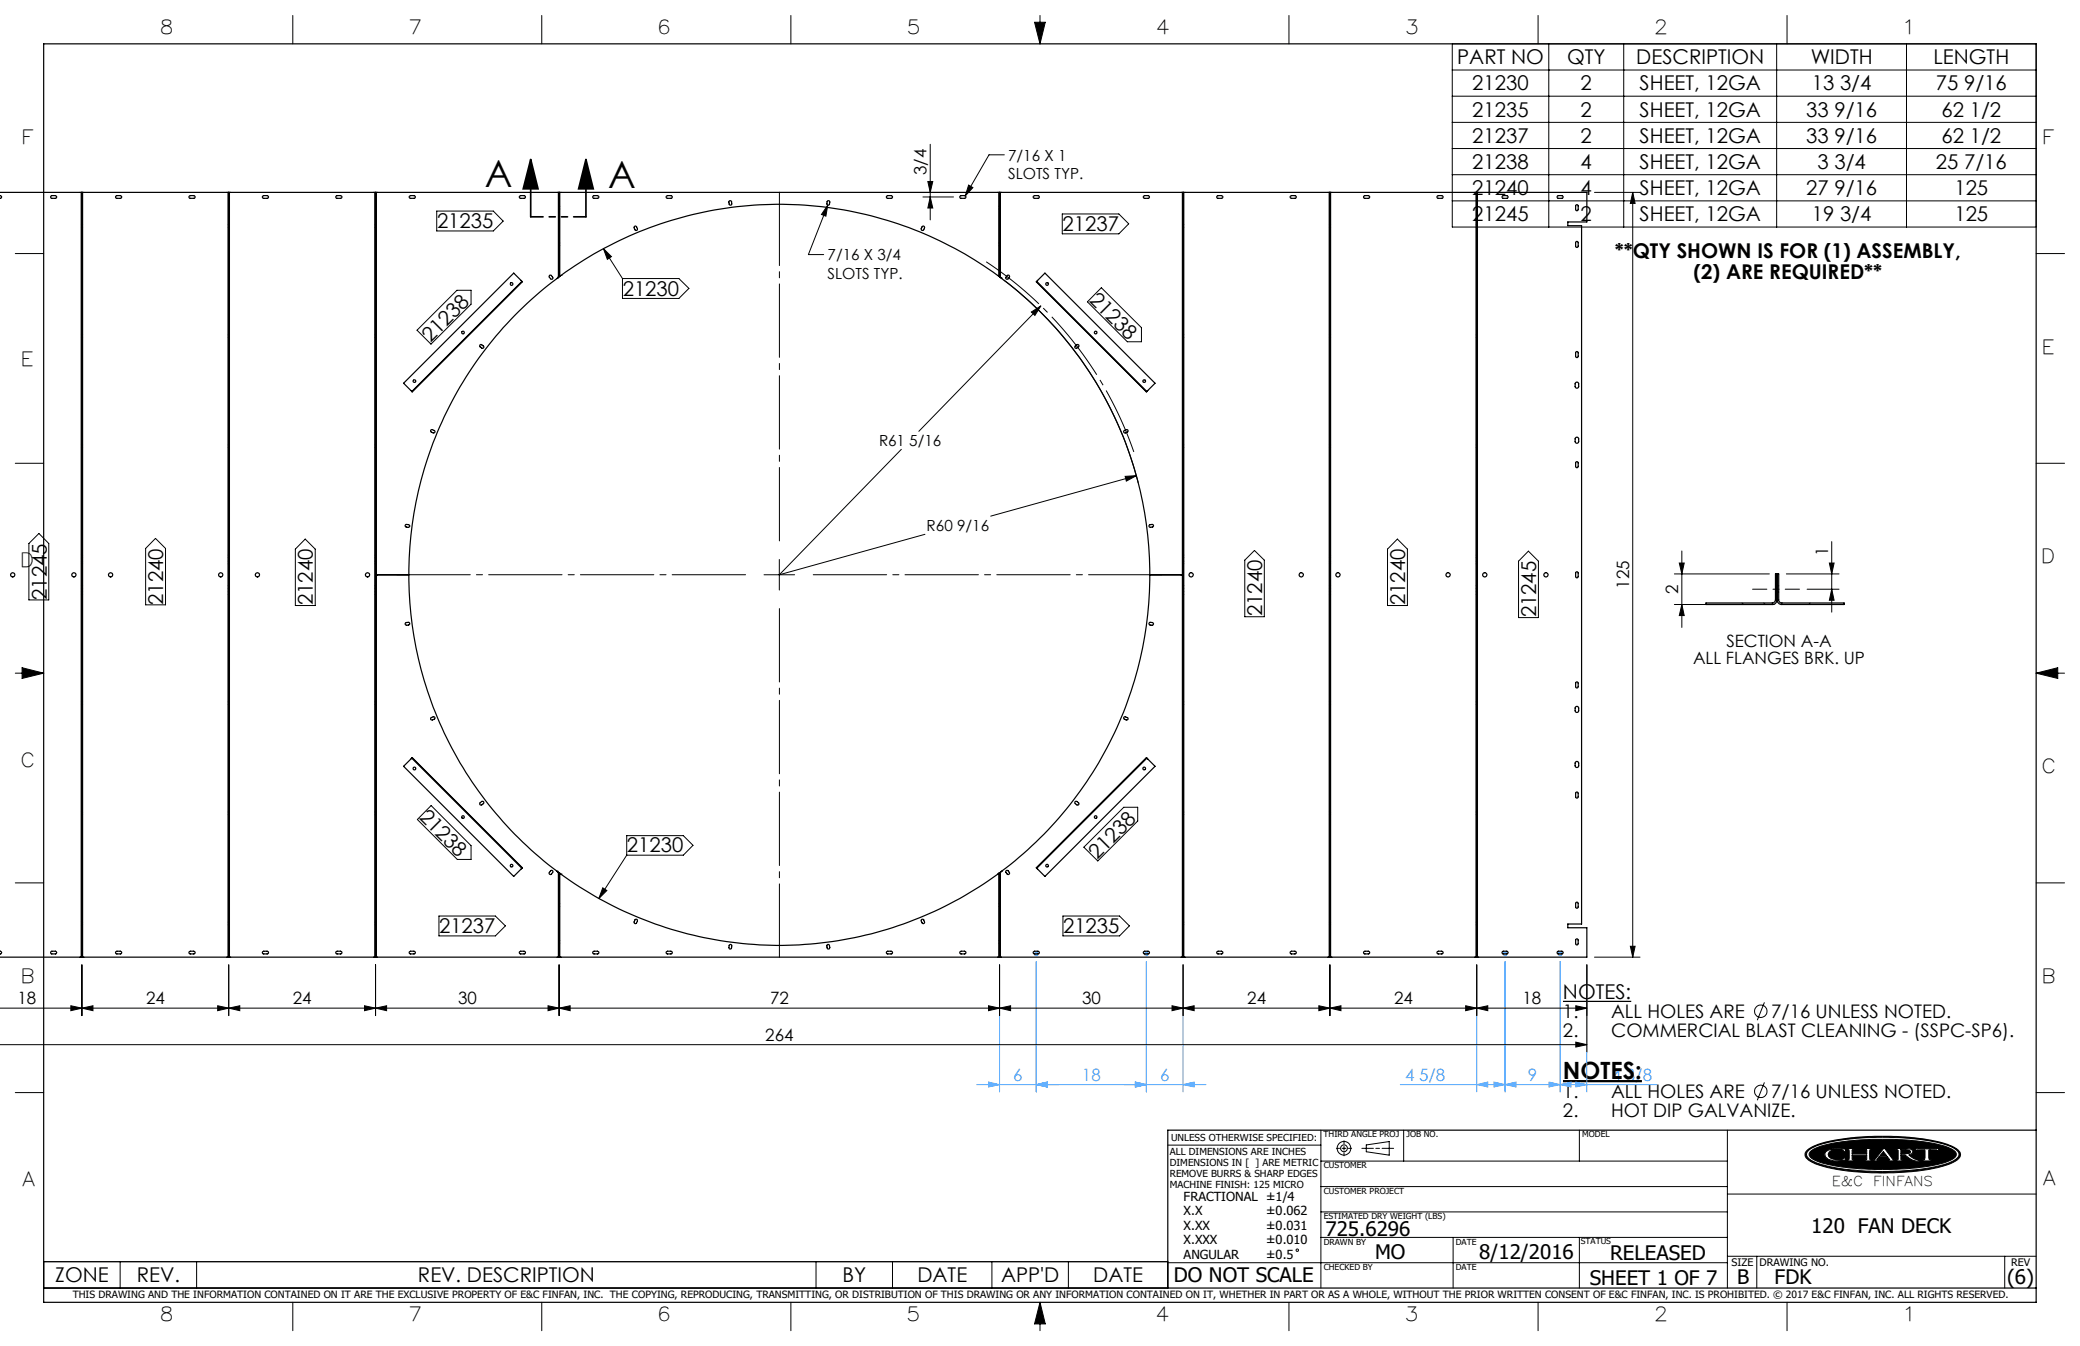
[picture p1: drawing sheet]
<svg xmlns="http://www.w3.org/2000/svg" width="432mm" height="279mm" viewBox="0 0 432 279" stroke-linecap="round" stroke-linejoin="round" font-family="sans-serif">
<g fill="none" stroke="#000" stroke-width=".21">
<path d="M60.8 3.2v5.9M112.5 3.2v5.9M164.2 3.2v5.9M214.8 4.6h2.2l-1.1 4.5zM215.9 3.2v5.9M267.6 3.2v5.9M301.5 9.1h121.2v38h-121.2zM301.5 14.5h121.2M301.5 20h121.2M319.3 3.2v5.9M321.5 9.1v38M337.1 9.1v38"/>
<path d="M368.8 9.1v38M371 3.2v5.9M395.8 9.1v38M192.6 37.7h1l-.5 2.2zM193.1 30v15.6M201.1 38.4l.9 .5-1.6 1.8zM208.5 32.1h-3.2l-4.9 8.6M301.5 25.4h121.2M301.5 30.8h121.2M301.5 36.3h121.2M331 39.9h9.5M338.9 39.9l.5 2.3h-.9z"/>
<path d="M338.9 39.9v158.8M3.2 52.6h5.9M90.7 43.8h11.7l2.1 2.1-2.1 2h-11.7zM125.3 51.6l3.9 6.2M125.3 51.6l1.6 1.7-.8 .5zM129.2 57.8h11.7l2.1 2.1-2.1 2h-11.7zM171.8 42.6l-.4 2.3-.9-.4zM171.8 42.6l-4 10.2h3.2M191.6 40.9h6.3M193.1 40.9l.5 2.3h-1zM208.4 58.1a77.1 77.1 0 0 1 27.9 42.1M220.5 44.4h11.8l2 2.1-2 2h-11.8z"/>
<path d="M228.6 59.7l8.4 8.3v2.9h-3l-8.3-8.2zM301.5 41.7h121.2M422.7 52.6h5.9M94.9 60.3h2.9v2.8l-8.3 8.3-2.9-2.9zM214.1 64.8l2-1.3-1.3 2zM216.1 63.5l-25.4 26M3.2 96.2h5.9M187.1 93.3l-25.3 26 30.2-8.4M233.6 98.9l2.3-.2-2.1 1.2zM235.9 98.7l-30.2 8.4M422.7 96.2h5.9M6 112.8l2.1-2.1 2 2.1v11.7h-4.1z"/>
<path d="M32.3 111.8l2.1 2v11.8h-4.2v-11.8zM63.4 111.9l2 2.1v11.7h-4.1v-11.7zM158.6 119.3h6.4M161.8 116.1v6.4M260.4 114.3l2.1 2v11.7h-4.1v-11.7zM290.1 111.9l2.1 2.1v11.7h-4.2v-11.7zM317.3 114.4l2.1 2.1v11.7h-4.2v-11.7zM347.6 119.1h19.7M348.6 116.9h1l-.5 2.2zM349.1 114.4v15.8M370.8 119.1h11M379.8 116.9h1l-.5 2.2z"/>
<path d="M380.3 112.4v14.7M3.2 139.7h5.9M4.6 138.6l4.5 1.1-4.5 1.1zM347.6 125.5h20.7M349.1 125.5l.5 2.3h-1zM375.1 122.3h6.7M380.3 122.3l.5 2.3h-1zM422.7 139.7h5.9M422.7 139.7l4.5-1.1v2.2zM89.5 167.2l8.3 8.3v2.9h-2.9l-8.3-8.3zM130.1 173.5h11.8l2 2-2 2h-11.8zM130.1 177.5l-5.8 9"/>
<path d="M233.3 167.6h2.9v2.8l-8.3 8.3-2.9-2.8zM3.2 183.3h5.9M91.1 190.1h11.7l2.1 2.1-2.1 2.1h-11.7zM125.1 184.3l.9 .6-1.7 1.6zM220.7 190.1h11.7l2.1 2.1-2.1 2.1h-11.7zM331 198.7h9.5M338.5 196.4h.9l-.5 2.3zM422.7 183.3h5.9M-.1 209.3h329.5M-.1 216.9h329.5M14.7 208.8l2.3 .5-2.3 .5zM17 209.3l2.3-.5v1z"/>
<path d="M17 200.3v10.5M45.2 208.8l2.3 .5-2.3 .5zM47.5 209.3l2.3-.5v1zM47.5 200.3v10.5M75.7 208.8l2.3 .5-2.3 .5zM78 209.3l2.3-.5v1zM78 200.3v10.5M113.8 208.8l2.3 .5-2.3 .5zM116.1 209.3l2.3-.5v1zM116.1 200.3v10.5M205.2 208.8l2.3 .5-2.3 .5zM207.5 209.3l2.3-.5v1z"/>
<path d="M207.5 200.3v10.5M243.3 208.8l2.3 .5-2.3 .5zM245.6 209.3l2.3-.5v1zM245.6 200.3v10.5M273.8 208.8l2.3 .5-2.3 .5zM276.1 209.3l2.3-.5v1zM276.1 200.3v10.5M304.3 208.8l2.3 .5-2.3 .5zM306.6 200.3v10.5M306.6 209.3l2.3-.5v1zM327.1 208.8l2.3 .5-2.3 .5zM327.1 216.3l2.3 .6-2.3 .4z"/>
<path d="M329.4 200.3v18.1M366.3 208.1l-1.5 3.7M3.2 226.8h5.9M242.4 237.7h31.8M274.2 234.6v32.8M277.4 238.4h.7M278.6 238.4h.8M279 236.8v.7M279 238v.8M279 239.3v.6M279.9 238.4h.7M282.7 238.4h2.4"/>
<path d="M283.6 237.7l4.8-.7v2.8l-4.8-.7zM285.6 238.4h.8M286.9 238.4h2.4M291.4 234.6v6.4M327.9 234.6v6.4M358.6 234.6v32.8M366.3 224.7l-1.5 3.7M375.3 238.7a16.2 16.2 0 0 1 7.4-2.3 55.4 55.4 0 0 1 21.3 1.1l1.4 .6a1.73 1.73 0 0 1 1.5 2 7.1 7.1 0 0 1-4.3 2.2 56 56 0 0 1-24.6-.3 5 5 0 0 1-3.2-2l-.1-.1a1.17 1.17 0 0 1 .6-1.2zM375.4 238.9a12.8 12.8 0 0 1 6.4-2.2 59.4 59.4 0 0 1 21.7 .8 4.5 4.5 0 0 1 3.1 1.9 1.7 1.7 0 0 1-1.3 1.7 34.9 34.9 0 0 1-12.8 2l-2.2 .1a39.2 39.2 0 0 1-13.6-2l-.7-.3a1.2 1.2 0 0 1-.6-2zM375.8 239a15.4 15.4 0 0 1 7.6-2.1l3.6-.3 3.3-.1a44.5 44.5 0 0 1 14.2 1.7l.8 .4a1.03 1.03 0 0 1 .8 1 1.03 1.03 0 0 1-.8 1 25.5 25.5 0 0 1-9.5 2l-7.7 .1a33.6 33.6 0 0 1-11.3-1.9l-.8-.5a.79 .79 0 0 1-.2-1.3zM379 239.1a5 5 0 0 1 3.5-.6h.7v.2l-.2 .4-.6-.4a3.1 3.1 0 0 0-2.7 .4l-.2 .5 .2 .5a3.1 3.1 0 0 0 2.8 .5l.4-.3h.3l-.2 .5-.7 .1a3.6 3.6 0 0 1-3.3-.8l-.2-.6zM383.5 238.4h1.6v.2l-.6 .1v.8h3v-.8l-.5-.1v-.2h1.5v.2l-.3 .1-.1 .4 .1 1.5v.1l.3 .1v.2h-1.5v-.2h.4l.1-.2v-.8h-3v.8l.6 .2v.2h-1.6v-.2l.3-.1 .1-.1v-1.5v-.4l-.4-.1z"/>
<path d="M391 239l.6 .9h-1.3zM391 238.4h.3l1.7 2.3 .5 .1v.2h-1.6v-.2l.4-.1-.5-.6h-1.7l-.5 .7h.6v.2h-1.5v-.2l.5-.1zM393.6 238.4h2.3l.9 .2 .3 .4-.2 .5-.7 .2 1.2 .9 1.1 .2v.2a4.2 4.2 0 0 1-2.9-1.1l-1-.1v.9l.6 .1v.2h-1.6v-.2h.3l.2-.2v-1.8l-.5-.2zM394.6 238.6l1.8 .2 .2 .3-.2 .3-1.8 .1zM397.9 238.3l1 .2 3.7-.1-.3 .5h-.2l-.1-.2h-1.6l.1 1.9 .6 .2v.2h-2.2v-.2l.7-.2v-1.8l-1.6-.1-.2 .2h-.3zM402.1 238.9h.1M422.7 226.8h5.9M274.2 256.9h84.4M274.2 251.6h84.4M274.2 246.3h84.4M274.2 241h84.4M301.7 256.9v10.5"/>
<path d="M327.9 256.9v10.5M358.6 247.9h64.1M9.1 261.9h233.3v5.5h-233.3zM24.9 261.9v5.5M40.8 261.9v5.5M60.8 270.3v5.9M112.5 270.3v5.9M164.2 270.3v5.9M169.4 261.9v5.5M185.3 261.9v5.5M205.9 261.9v5.5M215.9 270.3v5.9"/>
<path d="M215.9 270.3l1.1 4.5h-2.2zM221.8 261.9v5.5M242.4 262.1h116.2M267.6 270.3v5.9M319.3 270.3v5.9M358.6 260.8h64.1M364.7 260.8v6.6M371 270.3v5.9M416.2 260.8v6.6"/>
<circle cx="365.5" cy="209.9" r="1.29"/>
<circle cx="279" cy="238.4" r=".71"/>
<circle cx="279" cy="238.4" r="1.41"/>
<circle cx="365.5" cy="226.6" r="1.29"/>
<circle cx="269.3" cy="259.5" r=".25"/>
</g>
<path d="M9.1 9.1h413.6v261.2h-413.6zM422.7 234.6h-180.3v32.8M9.1 267.4h413.6" fill="none" stroke="#000" stroke-width=".25"/>
<g fill="#000">
<path d="M383.5 238.4v.2h.3l.1 .2v1.8l-.1 .1-.3 .1v.2h1.6v-.2l-.6-.2v-.8h3v.9l-.5 .1v.2h1.5v-.2l-.3-.1-.1-.2v-1.6l.1-.3h.3v-.2h-1.5v.2l.5 .1v.8h-3v-.8l.6-.1v-.2zM391 238.4l-1.8 2.3-.5 .1v.2h1.5v-.2h-.6l.5-.7h1.7l.5 .6-.4 .1v.2h1.6v-.2l-.5-.1-1.7-2.3zM393.6 238.4v.2l.5 .2v1.8l-.2 .2h-.3v.2h1.6v-.2l-.6-.1v-.9l1.1 .1a3.2 3.2 0 0 0 2.8 1.1v-.2a3.4 3.4 0 0 1-2.3-1.1 .68 .68 0 0 0 .8-.2 .68 .68 0 0 0 0-.8l-.7-.3zM397.9 238.3l-.4 .6h.3l.2-.2 1.6 .1v1.8l-.2 .2h-.5v.2h2.2v-.2h-.5l-.2-.3v-1.7l1.6-.1 .1 .2h.2l.3-.5-4 .1zM375.8 239a14 14 0 0 1 6.9-2l6.1-.5h5l4.8 .4a16.3 16.3 0 0 1 7.2 2 .96 .96 0 0 1-.4 1.7 24.9 24.9 0 0 1-10.1 2l-6.5 .1-3.8-.2a21.2 21.2 0 0 1-8.8-2l-.4-.3-.2-.5zM379.1 239a1.04 1.04 0 0 0 .7 1.7 7 7 0 0 0 3.2 .1l.2-.5h-.3l-.5 .4a2.56 2.56 0 0 1-2.8-.8 1.28 1.28 0 0 1 1.4-1.3h.2a1.49 1.49 0 0 1 1.4 .2l.4 .3 .2-.6h-.6a4.7 4.7 0 0 0-3.5 .5zM375.3 238.7a19 19 0 0 1 8.8-2.5l4.1-.3h4.8a33.1 33.1 0 0 1 12.7 2.3l.2 .1a1.36 1.36 0 0 1 .9 2 9.1 9.1 0 0 1-5.1 2.2l-.4 .1a58.1 58.1 0 0 1-23.1-.6 5.6 5.6 0 0 1-3.4-1.9v-.8zM375.3 238.9a1.14 1.14 0 0 0 .6 1.9 24.5 24.5 0 0 0 9.8 2.2l4.1 .2 3.7-.1a33.7 33.7 0 0 0 11.9-2.1l.4-.2a1.19 1.19 0 0 0 .9-1.2 1.19 1.19 0 0 0-.9-1.1 21.6 21.6 0 0 0-8.8-2.1l-5.1-.3-4.7 .1a30.2 30.2 0 0 0-11.1 2.1z" fill-rule="evenodd"/>
<path d="M215.9 270.3l-1.1 4.5h2.2zM214.8 4.6h2.2l-1.1 4.5zM4.6 138.6l4.5 1.1-4.5 1.1zM422.7 139.7l4.5-1.1v2.2zM391 239l-.7 .9h1.3zM394.6 238.6v.9l1.7-.1a.38 .38 0 0 0 .3-.4 .38 .38 0 0 0-.5-.3z" fill-rule="evenodd"/>
</g>
<path d="M324.5 224.4h16.4" fill="none" stroke="#000" stroke-width=".46"/>
<path d="M324.5 207.9h14.1" fill="none" stroke="#000" stroke-width=".26"/>
<path d="M110.2 33.1l1.5 6.1h-3.1zM110.2 33.1v11.9M121.6 33.1l1.6 6.1h-3.1zM121.6 33.1v11.9" fill="none" stroke="#000" stroke-width=".35"/>
<path d="M235.4 93.8a77.9 77.9 0 0 0-30.7-39.5" fill="none" stroke="#000" stroke-width=".21" stroke-dasharray="15.2 1.3 1.3 1.3" stroke-dashoffset="1.2" stroke-linecap="butt"/>
<g fill="none" stroke="#53a9ff" stroke-width=".21">
<path d="M214.6 198h1M214.8 197.7l.7 .7M215.1 197.5v1M215.1 199.6v27.1M215.5 197.7l-.7 .7M237.5 198h1M237.6 197.7l.7 .7M238 199.6v27.1M238 197.5v1M238.3 197.7l-.7 .7M311.9 198h1M312.1 197.7l.7 .7"/>
<path d="M312.5 199.6v27.1M312.5 197.5v1M312.8 197.7l-.7 .7M323.4 198h1M323.5 197.7l.7 .7M323.9 199.6v27.1M323.9 197.5v1M324.2 197.7l-.7 .7M207.5 200.3v26.4M245.6 200.3v26.4M306.6 200.3v26.4M329.4 200.3v26.4"/>
<path d="M202.7 225.1h47.7M205.2 224.6l2.3 .5-2.3 .5zM215.1 225.1l2.3-.5v1zM235.7 224.6l2.3 .5-2.3 .5zM245.6 225.1l2.3-.5v1zM290.7 225.1h53.2M306.6 225.1l2.3-.5v1zM310.2 224.6l2.3 .5-2.3 .5zM312.5 225.1l2.2-.5v1zM321.6 224.6l2.3 .5-2.3 .5zM323.9 225.1l2.2-.5v1zM327.1 224.6l2.3 .5-2.3 .5z"/>
</g>
<path d="M363.8 122.3h9.8" fill="none" stroke="#000" stroke-width=".21" stroke-dasharray="15.2 1.3 1.3 1.3" stroke-dashoffset="12.3"/>
<path d="M155.5 119.3h-73.8M161.8 113v-73.8M168.2 119.3h73.7M161.8 125.7v73.7" fill="none" stroke="#000" stroke-width=".21" stroke-dasharray="15.2 1.3 1.3 1.3" stroke-dashoffset="-.7"/>
<path d="M121.7 45h-11.5" fill="none" stroke="#000" stroke-width=".35" stroke-dasharray="6.3 1.3 1.3 1.3 1.3 1.3" stroke-dashoffset="3.8"/>
<g fill="#000">
<path d="M214.1 64.8l2-1.3-1.3 2z"/>
<path d="M121.6 33.1l1.6 6.1h-3.1zM110.2 33.1l1.5 6.1h-3.1z"/>
<path d="M125.3 51.6l1.6 1.7-.8 .5zM125.1 184.3l.9 .6-1.7 1.6z"/>
</g>
<g fill="#53a9ff">
<path d="M321.6 224.6l2.3 .5-2.3 .5zM312.5 225.1l2.2-.5v1zM215.1 225.1l2.3-.5v1zM205.2 224.6l2.3 .5-2.3 .5zM235.7 224.6l2.3 .5-2.3 .5zM215.1 225.1l2.3-.5v1z"/>
<path d="M323.9 225.1l2.2-.5v1zM327.1 224.6l2.3 .5-2.3 .5zM235.7 224.6l2.3 .5-2.3 .5zM245.6 225.1l2.3-.5v1z"/>
<path d="M310.2 224.6l2.3 .5-2.3 .5zM306.6 225.1l2.3-.5v1z"/>
</g>
<g fill="#000">
<path d="M201.1 38.4l-.7 2.3 1.6-1.8zM171.8 42.6l-1.3 1.9 .9 .4zM233.6 98.9l.2 1 2.1-1.2z"/>
<path d="M348.6 116.9h1l-.5 2.2zM349.1 125.5l.5 2.3h-1z"/>
<path d="M338.5 196.4h.9l-.5 2.3zM338.9 39.9l.5 2.3h-.9zM193.1 40.9l.5 2.3h-1zM192.6 37.7h1l-.5 2.2zM380.3 122.3l.5 2.3h-1zM379.8 116.9h1l-.5 2.2z"/>
<path d="M45.2 208.8l2.3 .5-2.3 .5zM17 209.3l2.3-.5v1zM14.7 208.8l2.3 .5-2.3 .5zM-.1 208.8v1z"/>
<path d="M78 209.3l2.3-.5v1zM113.8 208.8l2.3 .5-2.3 .5zM47.5 209.3l2.3-.5v1zM75.7 208.8l2.3 .5-2.3 .5zM116.1 209.3l2.3-.5v1zM205.2 208.8l2.3 .5-2.3 .5z"/>
<path d="M207.5 209.3l2.3-.5v1zM243.3 208.8l2.3 .5-2.3 .5zM-.1 216.3v1zM327.1 216.3l2.3 .6-2.3 .4z"/>
<path d="M273.8 208.8l2.3 .5-2.3 .5zM245.6 209.3l2.3-.5v1zM304.3 208.8l2.3 .5-2.3 .5zM276.1 209.3l2.3-.5v1z"/>
<path d="M306.6 209.3l2.3-.5v1zM327.1 208.8l2.3 .5-2.3 .5z"/>
</g>
<g fill="none" stroke="#000" stroke-width=".25">
<path d="M-.1 39.9h17M16.9 39.9h.2M16.9 39.9v158.8M17 39.9v158.8M17.1 39.9h30.2M17.1 39.9v158.8M47.3 39.9h.3M47.3 39.9v158.8M47.5 39.9v158.8M47.6 39.9h30.2M47.6 39.9v158.8M77.8 39.9h.3"/>
<path d="M77.8 39.9v158.8M78 39.9v158.8M78.1 39.9h37.8M78.1 39.9v158.8M115.9 39.9h.3M115.9 39.9v17.6M116.1 39.9v17.6M116.2 39.9h91.2M116.2 39.9v17.5M207.4 39.9h.2M207.4 39.9v17.5M207.5 39.9v17.6"/>
<path d="M207.6 39.9h37.9M207.6 39.9v17.6M245.5 39.9h.2M245.5 39.9v158.8M245.6 39.9v158.8M245.7 39.9h30.2M245.7 39.9v158.8M275.9 39.9h.3M275.9 39.9v158.8M276.1 39.9v158.8M276.2 39.9h30.2M276.2 39.9v158.8"/>
<path d="M306.4 39.9h.3M306.4 39.9v158.8M306.6 39.9v158.8M306.7 39.9h22.7v6.2h-3.9v.7h2.8v145h-2.8v.8h3.9v6.1h-22.7M306.7 39.9v158.8M-.1 40.6l.5 .3-.2 .2-.3 .1M10.6 40.7l.9-.1 .3 .3-.2 .3h-.9l-.2-.2zM24 40.7l1-.1 .2 .1 .1 .3-.3 .2h-.8l-.2-.2zM39.3 40.7l.9-.1 .3 .1v.3l-.2 .2h-.9l-.2-.2zM54.5 40.7l1-.1 .2 .1v.3l-.2 .2h-.8l-.2-.2zM69.7 40.7l1-.1 .2 .1 .1 .3-.2 .2h-.9l-.2-.2zM85 40.7l.9-.1 .3 .1v.3l-.2 .2h-.8l-.3-.2z"/>
<path d="M107.8 40.7l1-.1 .2 .1 .1 .3-.2 .2h-.9l-.2-.2zM108.3 58.4l-1.7-1.7-22.8 22.9 1.7 1.7M108.3 58.4l.1 .1-22.8 22.9-.1-.1M108.3 58.4l-22.8 22.9M114.1 57.2h.3l.4 .5-.1 .2h-.4l-.2-.3zM115.7 57.8a76.9 76.9 0 0 0-30.8 61.5M115.9 57.5l-.2 .3M115.9 57.5h.2M116.1 57.5l-.4 .3M116.1 57.4h.1M116.2 57.4a76.9 76.9 0 0 1 91.2 0M123.1 40.7l.9-.1 .3 .1v.3l-.2 .2h-.8l-.3-.2z"/>
<path d="M131.7 47h.4l.2 .6a.27 .27 0 0 1-.2 .2 .27 .27 0 0 1-.3-.1l-.2-.5zM138.3 40.7l1-.1 .2 .1 .1 .3-.3 .2h-.8l-.2-.2zM151.4 41.7h.3l.2 .2v.5l-.1 .2-.4-.2zM171.8 41.7h.3l.2 .2-.1 .5-.2 .2-.3-.2zM184 40.7l1-.1 .2 .1 .1 .3-.2 .2h-.9l-.2-.2zM191.5 47l.2-.1 .2 .3-.3 .6-.4-.1zM199.3 40.7l.9-.1 .3 .1v.3l-.2 .2h-.8l-.3-.2zM207.4 57.4h.1M207.5 57.5l.4 .3M207.5 57.5h.1M207.6 57.5l.3 .3M207.9 57.8a76.9 76.9 0 0 1 30.8 61.5"/>
<path d="M209.1 57.2h.4l.1 .2-.4 .5-.2 .1-.2-.3zM214.6 40.7l.9-.1 .2 .1 .1 .3-.3 .2h-.8l-.2-.2zM215.2 58.4l1.7-1.7 22.9 22.9-1.7 1.7M215.2 58.4l-.1 .1 22.9 22.9 .1-.1M215.2 58.4l22.9 22.9M237.4 40.7l.9-.1 .3 .1v.3l-.2 .2h-.8l-.3-.2zM252.7 40.7l.9-.1 .2 .1 .1 .3-.3 .2h-.8l-.2-.2zM267.9 40.7l.9-.1 .3 .1v.3l-.2 .2h-.9l-.2-.2zM283.1 40.7l1-.1 .2 .1v.3l-.2 .2h-.8l-.2-.2zM298.4 40.7l.9-.1 .2 .1 .1 .3-.2 .2h-.9l-.2-.2zM311.9 40.7l.2-.1h.7l.3 .3-.2 .3h-.9zM323.3 40.7l.9-.1 .3 .3-.2 .3h-.9l-.1-.2z"/>
<path d="M327.1 42.6l.3-.1 .2 .2v.8l-.2 .2-.3-.2zM327.1 50.2l.3-.1 .2 .2v.9l-.2 .2-.3-.2zM99.6 71.6l.3-.1 .5 .4v.3l-.3 .1-.5-.3zM223.2 71.9l.5-.4 .3 .2-.1 .3-.5 .3-.2-.1zM327.1 73.1l.3-.1 .2 .2v.8l-.2 .2-.3-.2zM327.1 79.4l.3-.1 .3 .2v.9l-.3 .2-.4-.2v-.7zM89.4 89.3l.4-.1 .4 .2 .1 .2-.3 .3-.5-.2zM233.4 89.4l.5-.2a.27 .27 0 0 1 .3 .2 .27 .27 0 0 1-.2 .3l-.4 .2-.2-.1-.1-.2zM327.1 96l.3-.2 .2 .2v.9l-.2 .2-.3-.2zM327.1 90.8l.3-.1 .3 .2v.9l-.3 .2-.4-.2v-.7zM78 119.3h.1M78.1 119.3h.3"/>
<path d="M78.4 119.3h6.5M84.2 108.9h.6a.28 .28 0 0 1 .3 .3 .28 .28 0 0 1-.4 .3l-.5-.1-.1-.2zM84.9 119.3a76.9 76.9 0 0 0 30.8 61.6M238.6 109l.7-.1 .2 .3-.2 .2-.5 .1-.3-.3zM238.7 119.3a76.9 76.9 0 0 1-30.8 61.6M238.7 119.3h6.5M245.2 119.3h.3M245.5 119.3h.1M327.1 118.8l.3-.1 .2 .2v.8l-.2 .2-.3-.2zM368.9 119.1v5.4M84.2 129.3l.6-.1a.28 .28 0 0 1 .3 .3 .28 .28 0 0 1-.3 .3l-.6-.1zM238.6 129.2h.6l.3 .3-.3 .3h-.4l-.3-.3z"/>
<path d="M354.2 125.2h13.7a.73 .73 0 0 0 .7-.7v-5.4h.7v5.4a.66 .66 0 0 0 .6 .7h12.9v.3h-12.9a1.02 1.02 0 0 1-1-1 .96 .96 0 0 1-1 1h-13.7zM85.5 157.4l-1.7 1.7 22.8 22.8 1.7-1.7M85.5 157.4l.1-.1 22.8 22.8-.1 .1M85.5 157.4l22.8 22.8M89.4 149l.7-.2 .2 .3-.7 .4-.2-.2zM233.3 148.9l.3-.1 .5 .2v.4l-.2 .1-.5-.2zM238.1 157.4l1.7 1.7-22.9 22.8-1.7-1.7M238.1 157.4l-.1-.1-22.9 22.8 .1 .1M238.1 157.4l-22.9 22.8M327.1 146.8l.3-.2 .3 .2v.9l-.3 .2-.4-.2zM327.1 141.7l.3-.2 .2 .2v.9l-.2 .2-.3-.2zM327.1 158.2l.3-.2 .3 .3v.8l-.3 .2-.4-.2v-.7z"/>
<path d="M99.6 166.7l.4-.4 .3 .1 .1 .3-.4 .4a.28 .28 0 0 1-.3-.1 .28 .28 0 0 1-.1-.3zM223.2 166.4l.3-.1 .5 .6a.26 .26 0 0 1-.2 .2 .26 .26 0 0 1-.2 0l-.5-.4zM327.1 164.5l.3-.1 .2 .2v.9l-.2 .2-.3-.2zM-.1 197.4l.5 .3-.2 .3h-.3M0 198.7h16.9M10.6 197.6l.9-.2 .3 .3-.2 .3h-.9l-.2-.2zM16.9 198.7h.2M17.1 198.7h30.2M24.1 197.6l.9-.2 .2 .2 .1 .2-.3 .2h-.8l-.2-.2zM39.3 197.6l.9-.2 .3 .2v.2l-.2 .2h-.9l-.2-.2zM47.3 198.7h.3M47.6 198.7h30.2"/>
<path d="M54.5 197.6l1-.2 .2 .2v.2l-.2 .2h-.8l-.2-.2zM69.7 197.6l1-.2 .2 .2 .1 .2-.2 .2h-.9l-.2-.2zM77.8 198.7h.3M78.1 198.7h37.8M85 197.6l.9-.2 .3 .2v.2l-.2 .2h-.8l-.3-.2zM107.8 197.6l1-.2 .2 .2 .1 .2-.2 .2h-.9l-.2-.2zM114.3 180.7h.4l.1 .3-.6 .5-.2-.3zM115.7 180.9l.2 .3M115.7 180.9l.4 .3M115.9 198.7h.3M115.9 181.2h.2M115.9 181.2v17.5"/>
<path d="M116.1 181.2v17.5M116.1 181.3h.1M116.2 181.3a76.8 76.8 0 0 0 91.2 0M116.2 198.7h91.2M116.2 181.3v17.4M123.1 197.6l.9-.2 .3 .2v.2l-.2 .2h-.8l-.3-.2zM131.8 191l.1-.2 .4 .2-.2 .6-.2 .1-.3-.2zM138.3 197.6l1-.2 .2 .2 .1 .2-.3 .2h-.8l-.2-.2zM151.4 196.1l.3-.1 .2 .2v.5l-.2 .3h-.3l-.1-.3zM171.7 196.1l.2-.1 .3 .1 .1 .6-.1 .3h-.4zM184 197.6l1-.2 .2 .2 .1 .2-.2 .2h-.9l-.2-.2zM191.2 191l.2-.2 .4 .2 .1 .4-.1 .3-.3-.1z"/>
<path d="M199.3 197.6l.9-.2 .3 .2v.2l-.2 .2h-.8l-.3-.2zM207.4 198.7h.2M207.4 181.3v17.4M207.4 181.3h.1M207.5 181.2v17.5M207.5 181.2h.1M207.6 198.7h37.9M207.6 181.2v17.5M207.9 180.9l-.3 .3M207.9 180.9l-.4 .3M208.8 180.8l.2-.1 .3 .1 .3 .4-.1 .3-.4-.1-.3-.4zM214.6 197.6l.9-.2 .2 .2 .1 .2-.3 .2h-.8l-.2-.2z"/>
<path d="M237.4 197.6l.9-.2 .3 .2v.2l-.2 .2h-.8l-.3-.2zM245.5 198.7h.2M245.7 198.7h30.2M252.7 197.6l.9-.2 .2 .2 .1 .2-.3 .2h-.8l-.2-.2zM267.9 197.6l.9-.2 .3 .2v.2l-.2 .2h-.9l-.2-.2zM275.9 198.7h.3M276.2 198.7h30.2M283.1 197.6l1-.2 .2 .2v.2l-.2 .2h-.8l-.2-.2zM298.4 197.6l.9-.2 .2 .2 .1 .2-.2 .2h-.9l-.2-.2zM306.4 198.7h.3M311.9 197.6l.2-.2h.7l.3 .3-.2 .3h-.9zM323.3 197.6l.9-.2 .3 .3-.2 .3h-.9l-.1-.2z"/>
<path d="M327.1 187.4l.3-.1 .2 .2v.8l-.2 .2-.3-.2zM327.1 195l.3-.1 .2 .2v.8l-.2 .2-.3-.2z"/>
<circle cx="106.2" cy="59" r=".29"/>
<circle cx="217.4" cy="59" r=".29"/>
<circle cx="86" cy="79.1" r=".27"/>
<circle cx="96.1" cy="69" r=".27"/>
<circle cx="227.5" cy="69" r=".27"/>
<circle cx="237.5" cy="79.1" r=".27"/>
<circle cx="2.7" cy="119.3" r=".44"/>
<circle cx="15.4" cy="119.3" r=".44"/>
<circle cx="23" cy="119.3" r=".44"/>
<circle cx="45.8" cy="119.3" r=".44"/>
<circle cx="53.5" cy="119.3" r=".44"/>
<circle cx="76.3" cy="119.3" r=".44"/>
<circle cx="247.3" cy="119.3" r=".43"/>
<circle cx="270.1" cy="119.3" r=".43"/>
<circle cx="277.8" cy="119.3" r=".43"/>
<circle cx="300.6" cy="119.3" r=".43"/>
<circle cx="308.2" cy="119.3" r=".43"/>
<circle cx="320.9" cy="119.3" r=".43"/>
<circle cx="86" cy="159.5" r=".28"/>
<circle cx="237.6" cy="159.5" r=".28"/>
<circle cx="96.1" cy="169.6" r=".27"/>
<circle cx="106.2" cy="179.7" r=".28"/>
<circle cx="217.4" cy="179.7" r=".28"/>
<circle cx="227.5" cy="169.6" r=".28"/>
</g>
<g fill="none" stroke="#000" stroke-width=".21" stroke-dasharray="1.3 .6">
<path d="M16.9 47.3h.1M17 46.6h-.1M17 47.2h.2M17.2 46.6h-.2M47.4 47.2h.1M47.5 47.2h.1M47.5 46.6h-.1M47.6 46.6h-.1M77.9 47.2h.1M78 46.6h-.2M78 47.2h.1M78.1 46.6h-.1"/>
<path d="M115.7 57.8h.1M116 51h.1M116 43.4h.1M116.1 57.4l.4-.2M116.1 50.4h-.2M116.1 42.8h-.2M116.1 43.4h.1M116.1 51h.1M116.2 42.8h-.1M116.2 50.4h-.1M116.5 57.2h.1M207.1 57.2l.4 .2"/>
<path d="M207.1 57.2h.1M207.4 51h.1M207.4 43.4h.1M207.5 51h.2M207.5 43.4h.2M207.5 50.4h-.1M207.5 42.8h-.1M207.7 50.4h-.2M207.7 42.8h-.2M207.9 57.8h.1M245.5 47.2h.1M245.6 47.2h.2"/>
<path d="M245.6 46.6h-.1M245.8 46.6h-.2M276 47.2h.1M276.1 47.2h.1M276.1 46.6h-.1M276.2 46.6h-.1M306.5 47.2h.1M306.6 47.3h.1M306.6 46.6h-.2M306.7 46.6h-.1M16.9 70.1h.1M17 69.4h-.1"/>
<path d="M17 70.1h.2M17.2 69.5h-.2M47.4 70.1h.1M47.5 70.1h.1M47.5 69.5h-.1M47.6 69.5h-.1M77.9 70.1h.1M78 69.5h-.2M78 70.1h.1M78.1 69.5h-.1M245.5 70.1h.1M245.6 70.1h.2"/>
<path d="M245.6 69.5h-.1M245.8 69.5h-.2M276 70.1h.1M276.1 70.1h.1M276.1 69.5h-.1M276.2 69.5h-.1M306.5 70.1h.1M306.6 70.1h.1M306.6 69.5h-.2M306.7 69.4h-.1M16.9 93h.1M17 92.3h-.1"/>
<path d="M17 92.9h.2M17.2 92.4h-.2M47.4 92.9h.1M47.5 92.9h.1M47.5 92.4h-.1M47.6 92.4h-.1M77.9 92.9h.1M78 92.4h-.2M78 92.9h.1M78.1 92.4h-.1M245.5 92.9h.1M245.6 92.9h.2"/>
<path d="M245.6 92.4h-.1M245.8 92.4h-.2M276 92.9h.1M276.1 92.9h.1M276.1 92.4h-.1M276.2 92.4h-.1M306.5 92.9h.1M306.6 93h.1M306.6 92.4h-.2M306.7 92.3h-.1M16.9 115.9h.1M16.9 117h.1"/>
<path d="M17 115.1h-.1M17 116.5h-.1M17 117h.2M17 115.8h.2M17.2 116.5h-.2M17.2 115.2h-.2M47.4 117h.1M47.4 115.8h.1M47.5 117h.1M47.5 115.8h.1M47.5 116.5h-.1M47.5 115.2h-.1"/>
<path d="M47.6 116.5h-.1M47.6 115.2h-.1M77.9 117h.1M77.9 115.8h.1M78 116.5h-.2M78 115.2h-.2M78 117h.1M78 115.8h.1M78.1 116.5h-.1M78.1 115.2h-.1M245.5 117h.1M245.5 115.8h.1"/>
<path d="M245.6 117h.2M245.6 115.8h.2M245.6 116.5h-.1M245.6 115.2h-.1M245.8 116.5h-.2M245.8 115.2h-.2M276 117h.1M276 115.8h.1M276.1 117h.1M276.1 115.8h.1M276.1 116.5h-.1M276.1 115.2h-.1"/>
<path d="M276.2 116.5h-.1M276.2 115.2h-.1M306.5 117h.1M306.5 115.8h.1M306.6 115.9h.1M306.6 117h.1M306.6 116.5h-.2M306.6 115.2h-.2M306.7 115.1h-.1M306.7 116.5h-.1M16.9 123.5h.1M16.9 122.1h.1"/>
<path d="M17 122.8h-.1M17 121.6h-.1M17 122.1h.2M17 123.4h.2M17.2 121.6h-.2M17.2 122.8h-.2M47.4 122.1h.1M47.4 123.4h.1M47.5 122.1h.1M47.5 123.4h.1M47.5 121.6h-.1M47.5 122.8h-.1"/>
<path d="M47.6 121.6h-.1M47.6 122.8h-.1M77.9 122.1h.1M77.9 123.4h.1M78 121.6h-.2M78 122.8h-.2M78 122.1h.1M78 123.4h.1M78.1 121.6h-.1M78.1 122.8h-.1M245.5 122.1h.1M245.5 123.4h.1"/>
<path d="M245.6 122.1h.2M245.6 123.4h.2M245.6 121.6h-.1M245.6 122.8h-.1M245.8 121.6h-.2M245.8 122.8h-.2M276 122.1h.1M276 123.4h.1M276.1 122.1h.1M276.1 123.4h.1M276.1 121.6h-.1M276.1 122.8h-.1"/>
<path d="M276.2 121.6h-.1M276.2 122.8h-.1M306.5 122.1h.1M306.5 123.4h.1M306.6 123.5h.1M306.6 122.1h.1M306.6 121.6h-.2M306.6 122.8h-.2M306.7 122.8h-.1M306.7 121.6h-.1M368.6 123h.3M368.9 121.6h-.3"/>
<path d="M368.9 123h.4M369.3 121.6h-.4M16.9 146.3h.1M17 145.6h-.1M17 146.3h.2M17.2 145.7h-.2M47.4 146.3h.1M47.5 146.3h.1M47.5 145.7h-.1M47.6 145.7h-.1M77.9 146.3h.1M78 145.7h-.2"/>
<path d="M78 146.3h.1M78.1 145.7h-.1M245.5 146.3h.1M245.6 146.3h.2M245.6 145.7h-.1M245.8 145.7h-.2M276 146.3h.1M276.1 146.3h.1M276.1 145.7h-.1M276.2 145.7h-.1M306.5 146.3h.1M306.6 146.3h.1"/>
<path d="M306.6 145.7h-.2M306.7 145.6h-.1M16.9 169.2h.1M17 168.5h-.1M17 169.1h.2M17.2 168.6h-.2M47.4 169.1h.1M47.5 169.1h.1M47.5 168.6h-.1M47.6 168.6h-.1M77.9 169.1h.1M78 168.6h-.2"/>
<path d="M78 169.1h.1M78.1 168.6h-.1M245.5 169.1h.1M245.6 169.1h.2M245.6 168.6h-.1M245.8 168.6h-.2M276 169.1h.1M276.1 169.1h.1M276.1 168.6h-.1M276.2 168.6h-.1M306.5 169.1h.1M306.6 169.2h.1"/>
<path d="M306.6 168.6h-.2M306.7 168.5h-.1M16.9 192.1h.1M17 191.3h-.1M17 192h.2M17.2 191.4h-.2M47.4 192h.1M47.5 192h.1M47.5 191.4h-.1M47.6 191.4h-.1M77.9 192h.1M78 191.4h-.2"/>
<path d="M78 192h.1M78.1 191.4h-.1M115.7 180.9h.1M116 188.2h.1M116 195.8h.1M116.1 187.6h-.2M116.1 195.2h-.2M116.1 188.2h.1M116.1 195.8h.1M116.2 187.6h-.1M116.2 195.2h-.1M116.5 181.4h.1"/>
<path d="M116.5 181.4l-.4-.1M207.1 181.4h.1M207.4 188.2h.1M207.4 195.8h.1M207.5 181.3l-.4 .1M207.5 188.2h.2M207.5 195.8h.2M207.5 187.6h-.1M207.5 195.2h-.1M207.7 187.6h-.2M207.7 195.2h-.2M207.9 180.9h.1"/>
<path d="M245.5 192h.1M245.6 192h.2M245.6 191.4h-.1M245.8 191.4h-.2M276 192h.1M276.1 192h.1M276.1 191.4h-.1M276.2 191.4h-.1M306.5 192h.1M306.6 192.1h.1M306.6 191.4h-.2M306.7 191.3h-.1"/>
</g>
<path d="M361.6 125.2l.4 .3M366.1 125.2l.4 .3M369.3 122.7l-.4 .3M375.8 125.2l-.3 .3" fill="none" stroke="#000" stroke-width=".21"/>
<g font-size="7.8">
<text x="100.7" y="38.8">A</text>
<text x="126.2" y="39">A</text>
</g>
<text font-size="4.9" x="324.5" y="223.9">NOTES:</text>
<g font-size="4.2">
<text x="302.5" y="13.3">PART NO</text>
<text x="325.3" y="13.3">QTY</text>
<text x="339.7" y="13.3">DESCRIPTION</text>
<text x="375.9" y="13.3">WIDTH</text>
<text x="401.4" y="13.3">LENGTH</text>
<text x="305.6" y="18.8">21230</text>
<text x="328.1" y="18.8">2</text>
<text x="340.4" y="18.8">SHEET, 12GA</text>
<text x="376.1" y="18.8">13 3/4</text>
<text x="401.9" y="18.8">75 9/16</text>
<text x="305.6" y="24.2">21235</text>
<text x="305.6" y="29.6">21237</text>
<text x="328.1" y="24.2">2</text>
<text x="328.1" y="29.6">2</text>
<text x="340.4" y="24.2">SHEET, 12GA</text>
<text x="340.4" y="29.6">SHEET, 12GA</text>
<text x="374.9" y="24.2">33 9/16</text>
<text x="374.9" y="29.6">33 9/16</text>
<text x="403" y="24.2">62 1/2</text>
<text x="403" y="29.6">62 1/2</text>
<text x="305.6" y="35.1">21238</text>
<text x="328.1" y="35.1">4</text>
<text x="340.4" y="35.1">SHEET, 12GA</text>
<text x="377.3" y="35.1">3 3/4</text>
<text x="401.9" y="35.1">25 7/16</text>
<text x="305.6" y="40.5">21240</text>
<text x="328.1" y="40.5">4</text>
<text x="340.4" y="40.5">SHEET, 12GA</text>
<text x="374.9" y="40.5">27 9/16</text>
<text x="405.7" y="40.5">125</text>
<text x="90.7" y="47.4">21235</text>
<text x="220.6" y="47.9">21237</text>
<text x="305.6" y="45.9">21245</text>
<text x="328.1" y="45.9">2</text>
<text x="340.4" y="45.9">SHEET, 12GA</text>
<text x="376.1" y="45.9">19 3/4</text>
<text x="405.7" y="45.9">125</text>
<text x="335.2" y="53.6">**QTY SHOWN IS FOR (1) ASSEMBLY,</text>
<text x="351.5" y="57.8">(2) ARE REQUIRED**</text>
<text x="129.3" y="61.4">21230</text>
<text x="226" y="62.4" transform="rotate(45 226 62.4)">21238</text>
<text x="89.4" y="71.2" transform="rotate(-45 89.4 71.2)">21238</text>
<text x="9.7" y="124.5" transform="rotate(-90 9.7 124.5)">21245</text>
<text x="33.9" y="125.5" transform="rotate(-90 33.9 125.5)">21240</text>
<text x="64.9" y="125.6" transform="rotate(-90 64.9 125.6)">21240</text>
<text x="291.7" y="125.7" transform="rotate(-90 291.7 125.7)">21240</text>
<text x="262" y="127.9" transform="rotate(-90 262 127.9)">21240</text>
<text x="318.9" y="128.2" transform="rotate(-90 318.9 128.2)">21245</text>
<text x="86.8" y="169.9" transform="rotate(45 86.8 169.9)">21238</text>
<text x="130.2" y="176.9">21230</text>
<text x="227.8" y="178.5" transform="rotate(-45 227.8 178.5)">21238</text>
<text x="91.1" y="193.7">21237</text>
<text x="220.7" y="193.7">21235</text>
<text x="324.5" y="207.4">NOTES:</text>
<text x="275.2" y="256.5">725.6296</text>
<text x="376" y="255.9">120 FAN DECK</text>
<text x="285.5" y="261.4">MO</text>
<text x="307.1" y="261.3">8/12/2016</text>
<text x="334.3" y="261.6">RELEASED</text>
<text x="11.5" y="266.2">ZONE</text>
<text x="28.4" y="266.2">REV.</text>
<text x="86.8" y="266.2">REV. DESCRIPTION</text>
<text x="174.9" y="266.2">BY</text>
<text x="190.4" y="266.2">DATE</text>
<text x="207.8" y="266.2">APP'D</text>
<text x="227" y="266.2">DATE</text>
<text x="243.7" y="266.1">DO NOT SCALE</text>
<text x="330" y="266.7">SHEET 1 OF 7</text>
<text x="360.6" y="266.5">B</text>
<text x="368.4" y="266.6">FDK</text>
<text x="416.7" y="266.5">(6)</text>
</g>
<g font-size="4">
<text x="33.6" y="7.1">8</text>
<text x="85.2" y="7.1">7</text>
<text x="137" y="7.1">6</text>
<text x="188.6" y="7.1">5</text>
<text x="240.3" y="7.1">4</text>
<text x="292.1" y="7.1">3</text>
<text x="343.8" y="7.1">2</text>
<text x="395.7" y="7.1">1</text>
<text x="4.9" y="29.8">F</text>
<text x="424.5" y="29.9">F</text>
<text x="4.8" y="76">E</text>
<text x="424.3" y="73.5">E</text>
<text x="4.7" y="117.7">D</text>
<text x="424.2" y="116.9">D</text>
<text x="4.7" y="159.3">C</text>
<text x="424.2" y="160.4">C</text>
<text x="4.8" y="204">B</text>
<text x="424.3" y="204">B</text>
<text x="4.8" y="246.1">A</text>
<text x="424.3" y="246">A</text>
<text x="33.6" y="274.3">8</text>
<text x="85.2" y="274.3">7</text>
<text x="137" y="274.3">6</text>
<text x="188.6" y="274.3">5</text>
<text x="240.3" y="274.3">4</text>
<text x="292.1" y="274.3">3</text>
<text x="343.8" y="274.3">2</text>
<text x="395.8" y="274.3">1</text>
</g>
<g font-size="3.9">
<text x="324.5" y="211.4">1.</text>
<text x="324.5" y="215.2">2.</text>
<text x="334.5" y="215.2">COMMERCIAL BLAST CLEANING - (SSPC-SP6).</text>
<text x="334.5" y="211.4">ALL HOLES ARE</text>
<text x="367.7" y="211.4">7/16 UNLESS NOTED.</text>
<text x="324.5" y="228">1.</text>
<text x="334.5" y="228">ALL HOLES ARE</text>
<text x="367.7" y="228">7/16 UNLESS NOTED.</text>
<text x="324.5" y="231.9">2.</text>
<text x="334.5" y="231.9">HOT DIP GALVANIZE.</text>
</g>
<g font-size="3.5">
<text x="192.4" y="36.4" transform="rotate(-90 192.4 36.4)">3/4</text>
<text x="379.5" y="115.3" transform="rotate(-90 379.5 115.3)">1</text>
<text x="338.2" y="122.2" transform="rotate(-90 338.2 122.2)">125</text>
<text x="348.4" y="123.3" transform="rotate(-90 348.4 123.3)">2</text>
<text x="351.5" y="137.8">ALL FLANGES BRK. UP</text>
<text x="358.4" y="134.3">SECTION A-A</text>
<text x="3.6" y="208.5">18</text>
<text x="30.3" y="208.5">24</text>
<text x="60.8" y="208.5">24</text>
<text x="95.1" y="208.5">30</text>
<text x="159.8" y="208.5">72</text>
<text x="224.6" y="208.5">30</text>
<text x="258.9" y="208.5">24</text>
<text x="289.4" y="208.5">24</text>
<text x="316.1" y="208.5">18</text>
<text x="158.9" y="216.1">264</text>
</g>
<g font-size="3.5" fill="#53a9ff">
<text x="210.4" y="224.3">6</text>
<text x="224.6" y="224.3">18</text>
<text x="240.8" y="224.3">6</text>
<text x="291.7" y="224.3">4 5/8</text>
<text x="317.2" y="224.3">9</text>
<text x="334.6" y="224.3">4 3/8</text>
</g>
<g font-size="3.2">
<text x="209.3" y="33.3">7/16 X 1</text>
<text x="209.3" y="37.1">SLOTS TYP.</text>
<text x="171.8" y="54">7/16 X 3/4</text>
<text x="171.8" y="57.8">SLOTS TYP.</text>
<text x="182.5" y="92.6">R61 5/16</text>
<text x="192.4" y="110.2">R60 9/16</text>
</g>
<g font-size="2.8">
<text x="380.3" y="246.2">E&amp;C</text>
<text x="388.9" y="246.2">FINFANS</text>
</g>
<g font-size="2.6">
<text x="245.7" y="249.3">FRACTIONAL ±1/4</text>
<text x="245.7" y="252.3">X.X</text>
<text x="245.7" y="255.3">X.XX</text>
<text x="262.9" y="252.3">±0.062</text>
<text x="262.9" y="255.3">±0.031</text>
<text x="245.7" y="258.3">X.XXX</text>
<text x="245.7" y="261.3">ANGULAR</text>
<text x="262.9" y="258.3">±0.010</text>
<text x="262.9" y="261.3">±0.5</text>
</g>
<g font-size="2.2">
<text x="359.5" y="262.8">SIZE</text>
<text x="365.3" y="262.7">DRAWING NO.</text>
<text x="417.5" y="262.8">REV</text>
</g>
<text font-size="2.1" x="15.1" y="269.4">THIS DRAWING AND THE INFORMATION CONTAINED ON IT ARE THE EXCLUSIVE PROPERTY OF E&amp;C FINFAN, INC. THE COPYING, REPRODUCING, TRANSMITTING, OR DISTRIBUTION OF THIS DRAWING OR ANY INFORMATION CONTAINED ON IT, WHETHER IN PART OR AS A WHOLE, WITHOUT THE PRIOR WRITTEN CONSENT OF E&amp;C FINFAN, INC. IS PROHIBITED. © 2017 E&amp;C FINFAN, INC. ALL RIGHTS RESERVED.</text>
<g font-size="2">
<text x="242.9" y="239.8">ALL DIMENSIONS ARE INCHES</text>
<text x="243.1" y="236.8">UNLESS OTHERWISE SPECIFIED:</text>
<text x="242.9" y="242.1">DIMENSIONS IN [ ] ARE METRIC</text>
<text x="242.9" y="244.4">REMOVE BURRS &amp; SHARP EDGES</text>
<text x="242.9" y="246.7">MACHINE FINISH: 125 MICRO</text>
</g>
<g font-size="1.7">
<text x="274.8" y="236.1">THIRD ANGLE PROJ</text>
<text x="292" y="236.1">JOB NO.</text>
<text x="328.5" y="236.1">MODEL</text>
<text x="274.8" y="242.5">CUSTOMER</text>
<text x="274.8" y="247.8">CUSTOMER PROJECT</text>
<text x="274.8" y="253.1">ESTIMATED DRY WEIGHT (LBS)</text>
<text x="274.8" y="258.3">DRAWN BY</text>
<text x="274.8" y="263.6">CHECKED BY</text>
<text x="302.2" y="263.6">DATE</text>
<text x="302.2" y="258.3">DATE</text>
<text x="328.2" y="258.3">STATUS</text>
</g>
</svg>
